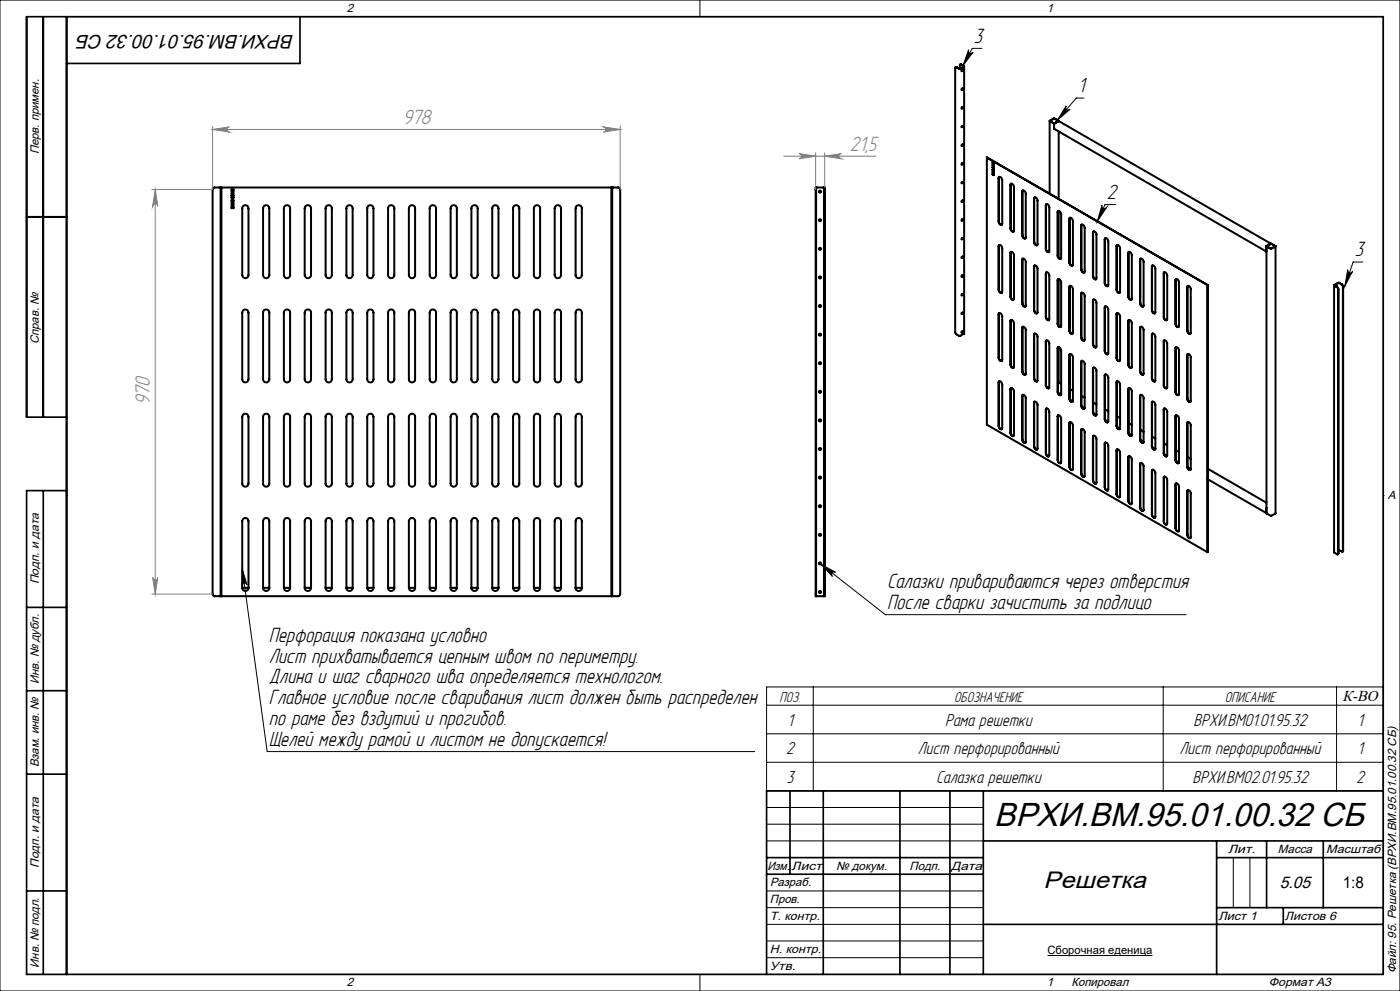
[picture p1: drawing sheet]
<svg xmlns="http://www.w3.org/2000/svg" width="420mm" height="297mm" viewBox="0 0 420 297" stroke-linecap="round" stroke-linejoin="round" font-family="sans-serif">
<g fill="none" stroke="#000" stroke-width=".6">
<path d="M288.1 19.3h.3l.8 .6-1.2 .8-1.1-.5M289.2 19.9v80.1l-1.2 .7-1.2-.5-.2-.5v-79.4l.3-.1M286.7 20.1h.3M287 20.1l1 .5 1.1-.8-1-.5-.1 1.3M288.5 21.1l.3-.1-.2 .3zM288.7 20.9l-.2 .4M288.7 26.5l-.2 .4M288.7 32.1l-.2 .4M288.7 37.7l-.2 .4M314.9 36.3v21.7M314.9 36.2l1.4 .8M314.9 36.2l1.4-.7 1.3 .8"/>
<path d="M315 36.3l1.2 .7 1.3-.7M315 36.2l1.2-.7 1.3 .7M315 36.2v.1M316.3 37v1.6l63.6 36.8M317.5 36.2v.1M317.6 36.3h.1M317.6 36.3l-1.3 .7M317.6 39.4v20.2M317.6 36.3l63.6 36.7M66.2 56.2h-1.9l-.4 .2-.1 .4v121.2l.4 .6 2 .1M66.2 56.2h117.5M66.2 56.2v122.5"/>
<path d="M66.4 56.2v122.5M69.5 60h.1v2.4zM69.5 58.7h.1M69.5 56.8l.1 2.5zM69.9 60h.2l-.1 2.4zM69.9 58.7h.2M69.9 56.8l.1 2.5zM183.4 56.2v122.5M183.7 56.2h1.8l.4 .2 .2 .4v121.2l-.4 .6-2 .1M183.7 56.2v122.5M244.8 56.2v122.5M244.8 56.2h2.4"/>
<path d="M247.2 56.2v122.5M247.2 56.2h.2v122.5h-.2M247.3 56.2v122.5M288.5 43.5l.3-.1-.2 .3zM288.7 43.3l-.2 .4M288.7 48.9l-.2 .4M288.7 54.5l-.2 .4M296.1 47.2l66.1 38.2M296.1 47.2v80.1l66.1 38.2M296.1 47.2l66.2 38.2M297.8 48.7l.1 1.6zM297.8 50.7l.1 1.6z"/>
<path d="M297.9 48.7v1.6M297.9 50.7v1.6M298.1 50.3v.1M298.1 52.3v.1M298.1 48.8v1.6M298.1 50.9v1.6M298.1 48.9v1.5M299.6 53.1h.1a.85 .85 0 0 1 1 .9v13.1a.54 .54 0 0 1-.7 .3 .54 .54 0 0 1-.4-.7zM299.8 53l-.2 13.4 .4 .7 .5 .3M303.3 55l.5 .2 .4 .8v13.1a.53 .53 0 0 1-.7 .3 .53 .53 0 0 1-.3-.6l-.1-13.5zM303.3 55.1l-.1 13.5 .3 .6 .6 .2M306.7 57.2a.74 .74 0 0 1 .8 .1 .74 .74 0 0 1 .2 .8v13a.48 .48 0 0 1-.5 .4 .48 .48 0 0 1-.4-.5z"/>
<path d="M306.8 57.1l-.1 13.5 .3 .6 .6 .2M310.3 59.2l.6 .1 .4 .7v13.2a.42 .42 0 0 1-.5 .4 .42 .42 0 0 1-.4-.4l-.2-.6zM310.4 59.1l-.1 13.4 .2 .6 .6 .4M8 65h12M72.9 61.8a.94 .94 0 0 1 1-.2 .94 .94 0 0 1 .6 .8v20a.94 .94 0 0 1-.9 1 .94 .94 0 0 1-.9-1v-20zM79.1 61.8a.93 .93 0 0 1 1.1-.3 .93 .93 0 0 1 .6 .9v20a.94 .94 0 0 1-.9 1 .94 .94 0 0 1-1-1v-20zM85.4 61.8a.93 .93 0 0 1 1-.3 .93 .93 0 0 1 .6 .9v20a.94 .94 0 0 1-.9 1 .94 .94 0 0 1-.9-1v-20zM91.6 61.8a.96 .96 0 0 1 1.1-.2 .96 .96 0 0 1 .6 .8v20a.95 .95 0 0 1-.9 1 .95 .95 0 0 1-1-1v-20zM97.9 61.8a.96 .96 0 0 1 1-.2 .96 .96 0 0 1 .7 .8v20a.94 .94 0 0 1-1 1 .94 .94 0 0 1-.9-1v-20.2zM104.3 61.7a.94 .94 0 0 1 1-.1 .94 .94 0 0 1 .5 .8v20a.94 .94 0 0 1-.9 1 .94 .94 0 0 1-1-1v-20.2zM110.4 61.8a.94 .94 0 0 1 1-.2 .94 .94 0 0 1 .6 .8v20a.94 .94 0 0 1-.9 1 .94 .94 0 0 1-.9-1v-20zM116.6 61.8a.93 .93 0 0 1 1.1-.3 .93 .93 0 0 1 .6 .9v20a.94 .94 0 0 1-.9 1 .94 .94 0 0 1-1-1v-20z"/>
<path d="M122.9 61.8a.93 .93 0 0 1 1-.3 .93 .93 0 0 1 .6 .9v20a.94 .94 0 0 1-.9 1 .94 .94 0 0 1-.9-1v-20zM129.3 61.7a.96 .96 0 0 1 1-.1 .96 .96 0 0 1 .5 .8v20a.95 .95 0 0 1-.9 1 .95 .95 0 0 1-1-1v-20zM135.4 61.8a.96 .96 0 0 1 1-.2 .96 .96 0 0 1 .7 .8v20a.94 .94 0 0 1-1 1 .94 .94 0 0 1-.9-1v-20.2zM141.8 61.7a.94 .94 0 0 1 1-.1 .94 .94 0 0 1 .5 .8v20a.94 .94 0 0 1-.9 1 .94 .94 0 0 1-1-1v-20.2zM148 61.7a.94 .94 0 0 1 1-.1 .94 .94 0 0 1 .5 .8v20a.94 .94 0 0 1-.9 1 .94 .94 0 0 1-.9-1v-20zM154.3 61.7a.94 .94 0 0 1 1-.1 .94 .94 0 0 1 .5 .8v20a.94 .94 0 0 1-.9 1 .94 .94 0 0 1-1-1v-20zM160.5 61.7a.94 .94 0 0 1 1-.1 .94 .94 0 0 1 .5 .8v20a.94 .94 0 0 1-.9 1 .94 .94 0 0 1-.9-1v-20zM166.8 61.7a.96 .96 0 0 1 1-.1 .96 .96 0 0 1 .5 .8v20a.95 .95 0 0 1-.9 1 .95 .95 0 0 1-1-1v-20zM172.9 61.8a.96 .96 0 0 1 1-.2 .96 .96 0 0 1 .7 .8v20a.94 .94 0 0 1-1 1 .94 .94 0 0 1-.9-1v-20.2zM288.5 60.3l.3-.2-.2 .4zM288.7 60.1l-.2 .4M288.7 65.7l-.2 .4"/>
<path d="M288.7 71.3l-.2 .4M288.7 76.9l-.2 .4M299.8 73.4l.6 .3 .3 .7v13.1a.54 .54 0 0 1-.7 .3 .54 .54 0 0 1-.4-.7v-13.3zM299.8 73.4l-.2 13.4 .3 .6 .6 .4M303.2 75.5l.6 .1 .4 .8v13.1a.54 .54 0 0 1-.7 .3 .54 .54 0 0 1-.3-.6zM303.3 75.5l-.1 13.5 .4 .7 .5 .1M306.8 77.5l.5 .1 .4 .7v13.2a.42 .42 0 0 1-.4 .4 .42 .42 0 0 1-.4-.4l-.2-.4zM306.8 77.5l-.1 13.5 .3 .6 .6 .3M310.3 79.6a.82 .82 0 0 1 1 .9v13.1a.42 .42 0 0 1-.5 .4 .42 .42 0 0 1-.4-.4l-.2-.6zM310.4 79.5l-.1 13.4 .3 .8 .5 .2M313.9 61.2l.5 .1 .4 .7v13.2a.42 .42 0 0 1-.4 .4 .42 .42 0 0 1-.5-.4l-.2-.6zM313.9 61.2l-.1 13.4 .3 .7 .6 .2"/>
<path d="M317.4 76.6l.2 .7 .6 .3M317.5 63.2l-.2 13.5 .2 .5a.44 .44 0 0 0 .4 .5 .44 .44 0 0 0 .4-.4v-13.1l-.2-.6a.42 .42 0 0 0-.4-.4 .42 .42 0 0 0-.4 .4M317.6 63.2v14.1M320.9 78.6l.3 .8 .5 .2M321 65.3l-.2 13.4 .2 .6a.45 .45 0 0 0 .4 .4 .45 .45 0 0 0 .5-.4l-.1-13.5a.49 .49 0 0 0-.4-.5 .49 .49 0 0 0-.6 .3M324.4 67.3a.85 .85 0 0 1 1 1v13a.42 .42 0 0 1-.4 .4 .42 .42 0 0 1-.4-.4l-.3-.4zM324.5 67.3l-.1 13.5 .4 .7 .5 .2M328.1 69.3l.4 .2 .4 .7v13.2a.47 .47 0 0 1-.5 .4 .47 .47 0 0 1-.4-.6l-.1-13.5zM328.1 69.4l-.2 13.3 .5 .9 .4 .1M331.5 71.4l.6 .1 .4 .9v13a.54 .54 0 0 1-.7 .3 .54 .54 0 0 1-.3-.6zM331.6 71.4l-.1 13.4 .2 .6 .7 .3M335.1 73.4l.6 .3 .3 .7v13.1a.54 .54 0 0 1-.6 .3 .54 .54 0 0 1-.4-.7v-13.4z"/>
<path d="M335.1 73.4l-.1 13.6 .4 .6 .5 .2M338.6 75.5l.5 .1 .4 .7v13.2a.42 .42 0 0 1-.4 .4 .42 .42 0 0 1-.4-.4l-.2-.5zM338.7 75.5l-.1 13.5 .2 .6 .6 .2M342.1 77.5l.6 .1 .4 .7v13.2a.42 .42 0 0 1-.5 .5 .42 .42 0 0 1-.4-.5l-.2-.6zM342.2 77.5l-.1 13.4 .3 .7 .6 .3M345.7 79.6l.5 .1 .4 .7v13.2a.47 .47 0 0 1-.5 .4 .47 .47 0 0 1-.4-.6zM345.8 79.5l-.2 13.4 .3 .8 .6 .2M379.9 73.8v80l1.3 .8 1.5-.8v-80M380 73.7l1.4 .8M380 73.7l-.1 1.7M381.2 73.1l1.5 .7-1.4 .7-1.3-.7 1.3-.7 1.3 .7M381.2 73.1l-1.2 .6"/>
<path d="M73 93a.94 .94 0 0 1 1-.2 .94 .94 0 0 1 .5 .9v20a.94 .94 0 0 1-.9 .9 .94 .94 0 0 1-.9-.9v-20zM79.3 93a.94 .94 0 0 1 1-.2 .94 .94 0 0 1 .5 .9v20a.94 .94 0 0 1-.9 .9 .94 .94 0 0 1-1-.9v-20zM85.4 93.1a.93 .93 0 0 1 1-.3 .93 .93 0 0 1 .6 .9v20a.94 .94 0 0 1-.9 .9 .94 .94 0 0 1-.9-.9v-20zM91.6 93.1a.96 .96 0 0 1 1.1-.3 .96 .96 0 0 1 .6 .9v20a.95 .95 0 0 1-.9 .9 .95 .95 0 0 1-1-.9v-20zM97.9 93.1a.96 .96 0 0 1 1-.3 .96 .96 0 0 1 .7 .9v20a.94 .94 0 0 1-1 .9 .94 .94 0 0 1-.9-.9v-20.2zM104.3 93a.94 .94 0 0 1 1-.2 .94 .94 0 0 1 .5 .9v20a.94 .94 0 0 1-.9 .9 .94 .94 0 0 1-1-.9v-20.2zM110.4 93.1a.94 .94 0 0 1 1-.3 .94 .94 0 0 1 .6 .9v20a.94 .94 0 0 1-.9 .9 .94 .94 0 0 1-.9-.9v-20zM116.6 93.1a.93 .93 0 0 1 1.1-.3 .93 .93 0 0 1 .6 .9v20a.94 .94 0 0 1-.9 .9 .94 .94 0 0 1-1-.9v-20zM122.9 93.1a.93 .93 0 0 1 1-.3 .93 .93 0 0 1 .6 .9v20a.94 .94 0 0 1-.9 .9 .94 .94 0 0 1-.9-.9v-20zM129.3 93a.96 .96 0 0 1 1-.2 .96 .96 0 0 1 .5 .9v20a.95 .95 0 0 1-.9 .9 .95 .95 0 0 1-1-.9v-20zM135.4 93.1a.96 .96 0 0 1 1-.3 .96 .96 0 0 1 .7 .9v20a.94 .94 0 0 1-1 .9 .94 .94 0 0 1-.9-.9v-20.2zM141.8 93a.94 .94 0 0 1 1-.2 .94 .94 0 0 1 .5 .9v20a.94 .94 0 0 1-.9 .9 .94 .94 0 0 1-1-.9v-20.2z"/>
<path d="M148 93a.94 .94 0 0 1 1-.2 .94 .94 0 0 1 .5 .9v20a.94 .94 0 0 1-.9 .9 .94 .94 0 0 1-.9-.9v-20zM154.3 93a.94 .94 0 0 1 1-.2 .94 .94 0 0 1 .5 .9v20a.94 .94 0 0 1-.9 .9 .94 .94 0 0 1-1-.9v-20zM160.5 93a.94 .94 0 0 1 1-.2 .94 .94 0 0 1 .5 .9v20a.94 .94 0 0 1-.9 .9 .94 .94 0 0 1-.9-.9v-20zM166.8 93a.96 .96 0 0 1 1-.2 .96 .96 0 0 1 .5 .9v20a.95 .95 0 0 1-.9 .9 .95 .95 0 0 1-1-.9v-20zM172.9 93.1a.96 .96 0 0 1 1-.3 .96 .96 0 0 1 .7 .9v20a.94 .94 0 0 1-1 .9 .94 .94 0 0 1-.9-.9v-20.2zM288.5 99.4l.3-.1-.2 .4zM288.5 82.7l.3-.2-.2 .4zM288.5 99.5l.2 .1M288.7 82.5l-.2 .4M288.7 88.1l-.2 .4M288.7 93.7l-.2 .4M288.7 99.3l-.2 .4"/>
<path d="M299.7 93.9l.5 .1 .5 .8v13.1a.54 .54 0 0 1-.7 .3 .54 .54 0 0 1-.4-.6zM299.8 93.8l-.2 13.4 .4 .7 .5 .3M303.2 96a.77 .77 0 0 1 1 .8v13.1a.54 .54 0 0 1-.7 .4 .54 .54 0 0 1-.3-.7zM303.3 95.9l-.1 13.5 .3 .6 .6 .2M306.7 98h.1a.85 .85 0 0 1 .9 .9v13.1a.48 .48 0 0 1-.5 .3 .48 .48 0 0 1-.4-.5zM306.8 97.9l-.1 13.5 .3 .6 .6 .3M310.4 100l-.1 13.3 .3 .8 .5 .2M313.9 81.6l.5 .1 .4 .7v13.2a.47 .47 0 0 1-.6 .4 .47 .47 0 0 1-.3-.5zM313.9 81.6l-.1 13.4 .3 .7 .6 .3M317.4 97l.2 .8 .6 .2M317.5 83.6l-.2 13.4 .2 .6a.45 .45 0 0 0 .4 .4 .45 .45 0 0 0 .4-.3v-13.1l-.3-.7a.38 .38 0 0 0-.4-.3 .38 .38 0 0 0-.3 .4M317.6 83.6v14.1"/>
<path d="M320.8 86a.42 .42 0 0 1 .4-.4 .42 .42 0 0 1 .5 .4l.2 .5v13.2a.48 .48 0 0 1-.6 .4 .48 .48 0 0 1-.4-.5l-.1-.5M320.9 99.1l.2 .6 .6 .3M320.9 86l-.1 13.1M321 85.7l-.1 .3M324.4 87.8l.7 .1 .3 .6v13.2a.42 .42 0 0 1-.4 .4 .42 .42 0 0 1-.4-.4l-.3-.4zM324.5 87.7l-.1 13.5 .5 .8 .4 .1M328 89.8l.5 .1 .4 .7v13.2a.42 .42 0 0 1-.4 .4 .42 .42 0 0 1-.4-.4l-.2-.6zM328.1 89.7l-.2 13.4 .4 .8 .5 .2M331.5 91.8l.7 .2 .3 .8v13a.54 .54 0 0 1-.7 .4 .54 .54 0 0 1-.3-.7zM331.6 91.8l-.1 13.4 .3 .7 .6 .2M335.1 93.9a.85 .85 0 0 1 .9 .9v13.1a.54 .54 0 0 1-.6 .3 .54 .54 0 0 1-.4-.6zM335.1 93.8l-.1 13.5 .4 .8 .5 .1"/>
<path d="M338.6 95.9a.85 .85 0 0 1 .9 .9v13.1a.48 .48 0 0 1-.5 .4 .48 .48 0 0 1-.4-.6zM338.7 95.9l-.1 13.5 .2 .6 .6 .2M342.1 98l.6 .1 .4 .6v13.3a.42 .42 0 0 1-.5 .3 .42 .42 0 0 1-.4-.4l-.2-.6zM342.2 97.9l-.1 13.4 .3 .7 .6 .3M345.8 99.9l-.2 13.4 .4 .9 .5 .1M349.2 81.6a.85 .85 0 0 1 1 .9v13.1a.54 .54 0 0 1-.7 .4 .54 .54 0 0 1-.4-.7zM349.3 81.6l-.1 13.5 .4 .7 .4 .2M352.7 83.7h.6l.4 .9v13a.48 .48 0 0 1-.6 .5 .48 .48 0 0 1-.4-.6zM352.8 83.6l-.1 13.6 .4 .7 .5 .1M356.3 85.7l.6 .2 .3 .6v13.2a.52 .52 0 0 1-.6 .3 .52 .52 0 0 1-.4-.6zM356.3 85.7l-.1 13.5 .6 .8h.3M362.2 85.4v80.1"/>
<path d="M362.3 85.4h-.1M362.3 85.4l-.1 80.1M400.2 85.5v80.1l1 .6 .3-.3v-79.2l-.2-.4-1.1-.8 1.5-.8 1 .6 .2 .5v79.3l-.1 .2M400.8 85.8l.2-.1 .1 .3M401 85.7v.2M299.6 114.4l.1-.1a.85 .85 0 0 1 1 .9v13.1a.54 .54 0 0 1-.7 .3 .54 .54 0 0 1-.4-.6zM299.8 114.3l-.2 13.3 .4 .8 .5 .2M303.3 116.3l.5 .1 .4 .9v13a.48 .48 0 0 1-.5 .4 .48 .48 0 0 1-.5-.5l-.1-13.7zM303.3 116.3l-.1 13.5 .4 .7 .5 .1M306.7 118.5a.74 .74 0 0 1 .8 .1 .74 .74 0 0 1 .2 .7v13.1a.48 .48 0 0 1-.5 .4 .48 .48 0 0 1-.4-.6zM306.8 118.3l-.1 13.6 .3 .5 .6 .3M310.3 100l.6 .1 .4 .7v13.2a.42 .42 0 0 1-.5 .4 .42 .42 0 0 1-.4-.4l-.2-.6z"/>
<path d="M313.9 102l.5 .1 .4 .7v13.2a.47 .47 0 0 1-.6 .4 .47 .47 0 0 1-.3-.5l-.2-13.5zM313.9 102l-.1 13.4 .2 .6 .7 .3M317.3 104.4a.47 .47 0 0 1 .5-.4 .47 .47 0 0 1 .4 .6l.1 13.5a.54 .54 0 0 1-.6 .3 .54 .54 0 0 1-.4-.6v-.3M317.4 117.4l.1 .6 .7 .4M317.4 117.6l.9 .6M317.5 104l-.2 13.5M317.6 104v10.7M317.6 114.7l-.2 .1M317.6 114.7l.7 .4M320.9 119.5l.3 .7 .5 .2M320.9 116.6l1 .5M320.9 106.1l.6 .1 .4 .7v13.2a.54 .54 0 0 1-.7 .4 .54 .54 0 0 1-.3-.7z"/>
<path d="M320.9 119.7l.9 .6M321 106.1l-.1 .3M324.4 118.6l1 .6M324.4 108.2l.7 .2 .3 .5v13.3a.42 .42 0 0 1-.4 .4 .42 .42 0 0 1-.4-.5l-.3-.4zM324.5 108.1l-.1 13.5 .4 .7 .5 .2M327.9 110.3a.74 .74 0 0 1 1 .8v13.1a.47 .47 0 0 1-.5 .4 .47 .47 0 0 1-.4-.6zM328.1 110.2l-.2 13.3 .4 .8 .5 .2M331.5 112.3a.85 .85 0 0 1 1 .9v13.1a.54 .54 0 0 1-.7 .3 .54 .54 0 0 1-.3-.7zM331.6 112.2l-.1 13.4 .3 .7 .6 .3M335.1 114.3l.5 .1 .4 .8v13.1a.53 .53 0 0 1-.6 .3 .53 .53 0 0 1-.4-.6zM335.1 114.3l-.1 13.5 .4 .7 .5 .1M338.5 116.4a.74 .74 0 0 1 .8 .1 .74 .74 0 0 1 .2 .8v13a.48 .48 0 0 1-.5 .4 .48 .48 0 0 1-.4-.5z"/>
<path d="M338.7 116.3l-.1 13.5 .2 .6 .6 .2M342.1 118.4l.6 .1 .4 .7v13.2a.42 .42 0 0 1-.4 .4 .42 .42 0 0 1-.5-.4l-.2-.6zM342.2 118.3l-.1 13.4 .2 .6 .7 .4M345.7 100l.5 .1 .4 .7v13.2a.47 .47 0 0 1-.5 .4 .47 .47 0 0 1-.4-.6zM349.2 102.1h.5l.5 .9v13a.54 .54 0 0 1-.7 .4 .54 .54 0 0 1-.4-.7zM349.3 102l-.1 13.5 .4 .7 .4 .1M352.7 104.1l.7 .2 .3 .7v13.1a.54 .54 0 0 1-.7 .3 .54 .54 0 0 1-.3-.6zM352.8 104l-.1 13.6 .4 .6 .5 .2M356.3 106.1l.6 .2 .3 .6v13.2a.42 .42 0 0 1-.4 .4 .42 .42 0 0 1-.4-.4l-.2-.4zM356.3 106.1l-.1 13.5 .5 .7 .4 .1M72.9 124.4a.92 .92 0 0 1 1-.4 .92 .92 0 0 1 .6 .9v20a.94 .94 0 0 1-.9 1 .94 .94 0 0 1-.9-1v-20zM79.1 124.4a.92 .92 0 0 1 1.1-.4 .92 .92 0 0 1 .6 .9v20a.94 .94 0 0 1-.9 1 .94 .94 0 0 1-1-1v-20z"/>
<path d="M85.4 124.4a.92 .92 0 0 1 1-.4 .92 .92 0 0 1 .6 .9v20a.94 .94 0 0 1-.9 1 .94 .94 0 0 1-.9-1v-20zM91.6 124.4a.94 .94 0 0 1 1.1-.4 .94 .94 0 0 1 .6 .9v20a.95 .95 0 0 1-.9 1 .95 .95 0 0 1-1-1v-20zM97.9 124.4a.94 .94 0 0 1 1-.4 .94 .94 0 0 1 .7 .9v20a.94 .94 0 0 1-1 1 .94 .94 0 0 1-.9-1v-20.2zM104.1 124.4a.92 .92 0 0 1 1.1-.4 .92 .92 0 0 1 .6 .9v20a.94 .94 0 0 1-.9 1 .94 .94 0 0 1-1-1v-20.2zM110.4 124.4a.92 .92 0 0 1 1-.4 .92 .92 0 0 1 .6 .9v20a.94 .94 0 0 1-.9 1 .94 .94 0 0 1-.9-1v-20zM116.6 124.4a.92 .92 0 0 1 1.1-.4 .92 .92 0 0 1 .6 .9v20a.94 .94 0 0 1-.9 1 .94 .94 0 0 1-1-1v-20zM122.9 124.4a.92 .92 0 0 1 1-.4 .92 .92 0 0 1 .6 .9v20a.94 .94 0 0 1-.9 1 .94 .94 0 0 1-.9-1v-20zM129.1 124.4a.94 .94 0 0 1 1.1-.4 .94 .94 0 0 1 .6 .9v20a.95 .95 0 0 1-.9 1 .95 .95 0 0 1-1-1v-20zM135.4 124.4a.94 .94 0 0 1 1-.4 .94 .94 0 0 1 .7 .9v20a.94 .94 0 0 1-1 1 .94 .94 0 0 1-.9-1v-20.2zM141.6 124.4a.92 .92 0 0 1 1.1-.4 .92 .92 0 0 1 .6 .9v20a.94 .94 0 0 1-.9 1 .94 .94 0 0 1-1-1v-20.2zM147.9 124.4a.92 .92 0 0 1 1-.4 .92 .92 0 0 1 .6 .9v20a.94 .94 0 0 1-.9 1 .94 .94 0 0 1-.9-1v-20zM154.1 124.4a.92 .92 0 0 1 1.1-.4 .92 .92 0 0 1 .6 .9v20a.94 .94 0 0 1-.9 1 .94 .94 0 0 1-1-1v-20z"/>
<path d="M160.4 124.4a.92 .92 0 0 1 1-.4 .92 .92 0 0 1 .6 .9v20a.94 .94 0 0 1-.9 1 .94 .94 0 0 1-.9-1v-20zM166.6 124.4a.94 .94 0 0 1 1.1-.4 .94 .94 0 0 1 .6 .9v20a.95 .95 0 0 1-.9 1 .95 .95 0 0 1-1-1v-20zM172.9 124.4a.94 .94 0 0 1 1-.4 .94 .94 0 0 1 .7 .9v20a.94 .94 0 0 1-1 1 .94 .94 0 0 1-.9-1v-20.2zM310.3 120.4l.6 .1 .4 .7v13.2a.42 .42 0 0 1-.5 .4 .42 .42 0 0 1-.4-.4l-.2-.6zM310.4 120.4l-.1 13.4 .3 .7 .5 .2M313.9 122.4l.5 .2 .4 .7v13.2a.42 .42 0 0 1-.5 .4 .42 .42 0 0 1-.4-.5l-.2-.5zM313.9 122.4l-.1 13.4 .3 .7 .6 .3M317.3 124.8a.42 .42 0 0 1 .4-.4 .42 .42 0 0 1 .4 .4l.2 .6v13.1a.54 .54 0 0 1-.6 .3 .54 .54 0 0 1-.4-.6v-.3M317.4 137.8l.2 .8 .6 .2M317.4 124.8l-.1 13.1M317.5 124.5l-.1 .3M320.8 126.9a.42 .42 0 0 1 .5-.5 .42 .42 0 0 1 .4 .5l.2 .4v13.2a.54 .54 0 0 1-.7 .4 .54 .54 0 0 1-.3-.7l-.1-.3"/>
<path d="M320.9 139.9l.3 .7 .5 .3M320.9 126.8l-.1 13.1M321 126.5l-.1 .3M324.4 128.6a.85 .85 0 0 1 1 .9v13.1a.42 .42 0 0 1-.4 .4 .42 .42 0 0 1-.4-.4l-.3-.5zM324.4 121.7l1 .6M324.5 128.5l-.1 13.6 .4 .7 .5 .1M327.9 120.6l1 .6M328 123.8l.9 .5M328.1 130.6l.4 .1 .4 .7v13.2a.47 .47 0 0 1-.5 .4 .47 .47 0 0 1-.4-.5l-.1-13.6zM328.1 130.6l-.2 13.4 .5 .8 .4 .1M331.5 132.7a.74 .74 0 0 1 .7 .2 .74 .74 0 0 1 .3 .7v13a.54 .54 0 0 1-.7 .4 .54 .54 0 0 1-.3-.7zM331.5 122.7l1 .6"/>
<path d="M331.5 125.8l1 .6M331.6 132.6l-.1 13.4 .2 .6 .7 .4M335 134.8a.74 .74 0 0 1 .8 .1 .74 .74 0 0 1 .2 .7v13.1a.54 .54 0 0 1-.6 .3 .54 .54 0 0 1-.4-.6zM335 124.7l1 .6M335.1 127.9l.9 .5M335.1 134.7l-.1 13.5 .4 .7 .5 .1M338.6 126.8l.9 .5M338.6 136.7l.5 .1 .4 .7v13.2a.42 .42 0 0 1-.4 .4 .42 .42 0 0 1-.4-.4l-.2-.4zM338.6 129.9l.9 .6M338.7 136.7l-.1 13.5 .2 .6 .6 .3M342.1 128.8l1 .6M342.1 138.8a.82 .82 0 0 1 1 .9v13.1a.42 .42 0 0 1-.5 .4 .42 .42 0 0 1-.4-.5l-.2-.6z"/>
<path d="M342.1 131.9l1 .6M342.2 138.7l-.1 13.4 .3 .8 .6 .2M345.6 130.8l1 .6M345.7 134l.9 .5M345.7 120.4l.5 .1 .4 .7v13.2a.42 .42 0 0 1-.4 .4 .42 .42 0 0 1-.4-.4l-.3-.6zM345.8 120.4l-.2 13.4 .3 .7 .6 .2M349.2 132.9l1 .6M349.2 122.4l.5 .2 .5 .8v13.1a.54 .54 0 0 1-.7 .3 .54 .54 0 0 1-.4-.7zM349.2 136l.9 .6M349.3 122.4l-.1 13.5 .3 .6 .5 .3M352.7 134.9l1 .6M352.7 124.5a.85 .85 0 0 1 1 .9v13.1a.54 .54 0 0 1-.7 .3 .54 .54 0 0 1-.3-.6z"/>
<path d="M352.7 138.1l1 .5M352.8 124.5l-.1 13.5 .4 .7 .5 .1M356.2 137l1 .5M356.3 126.5a.85 .85 0 0 1 .9 1v13a.42 .42 0 0 1-.4 .4 .42 .42 0 0 1-.4-.4l-.2-.5zM356.3 126.5l-.1 13.5 .5 .7 .4 .2M345.7 140.8l.5 .1 .4 .7v13.2a.47 .47 0 0 1-.5 .4 .47 .47 0 0 1-.4-.5zM345.8 140.8l-.2 13.4 .3 .7 .6 .2M349.2 142.9h.4l.6 .9v13.1a.54 .54 0 0 1-.7 .3 .54 .54 0 0 1-.4-.6zM349.3 142.8l-.1 13.5 .4 .8 .4 .1M352.7 144.9l.6 .1 .4 .8v13.1a.48 .48 0 0 1-.6 .4 .48 .48 0 0 1-.4-.6zM352.8 144.8l-.1 13.6 .4 .7 .5 .1M356.3 147l.6 .1 .3 .6v13.2a.42 .42 0 0 1-.4 .4 .42 .42 0 0 1-.4-.4l-.2-.4z"/>
<path d="M356.3 140.1l.9 .5M356.3 146.9l-.1 13.5 .6 .8 .3 .1M362.3 143.6l17.6 10.2M362.3 140.5l17.6 10.2M379.9 152.1v1.7M66.2 178.7h117.5M72.7 176.2v-20a.94 .94 0 0 1 .9-.9 .94 .94 0 0 1 .9 .9v20M72.7 176.2a.94 .94 0 0 0 .9 .9 .94 .94 0 0 0 .9-.9M72.7 176.2h1.8M78.9 176.2v-20a.94 .94 0 0 1 1-.9 .94 .94 0 0 1 .9 .9v20M78.9 176.2a.94 .94 0 0 0 1 .9 .94 .94 0 0 0 .9-.9M78.9 176.2h1.9"/>
<path d="M85.2 176.2v-20a.94 .94 0 0 1 .9-.9 .94 .94 0 0 1 .9 .9v20M85.2 176.2a.94 .94 0 0 0 .9 .9 .94 .94 0 0 0 .9-.9M85.2 176.2h1.8M91.4 176.2v-20a.95 .95 0 0 1 1-.9 .95 .95 0 0 1 .9 .9v20M91.4 176.2a.95 .95 0 0 0 1 .9 .95 .95 0 0 0 .9-.9M91.4 176.2h1.9M97.7 176.2v-20a.94 .94 0 0 1 .9-.9 .94 .94 0 0 1 1 .9v20M97.7 176.2a.94 .94 0 0 0 .9 .9 .94 .94 0 0 0 1-.9M97.7 176.2h1.9M103.9 176.2v-20a.94 .94 0 0 1 1-.9 .94 .94 0 0 1 .9 .9v20M103.9 176.2a.94 .94 0 0 0 1 .9 .94 .94 0 0 0 .9-.9M103.9 176.2h1.9"/>
<path d="M110.2 176.2v-20a.94 .94 0 0 1 .9-.9 .94 .94 0 0 1 .9 .9v20M110.2 176.2a.94 .94 0 0 0 .9 .9 .94 .94 0 0 0 .9-.9M110.2 176.2h1.8M116.4 176.2v-20a.94 .94 0 0 1 1-.9 .94 .94 0 0 1 .9 .9v20M116.4 176.2a.94 .94 0 0 0 1 .9 .94 .94 0 0 0 .9-.9M116.4 176.2h1.9M122.7 176.2v-20a.94 .94 0 0 1 .9-.9 .94 .94 0 0 1 .9 .9v20M122.7 176.2a.94 .94 0 0 0 .9 .9 .94 .94 0 0 0 .9-.9M122.7 176.2h1.8M128.9 176.2v-20a.95 .95 0 0 1 1-.9 .95 .95 0 0 1 .9 .9v20M128.9 176.2a.95 .95 0 0 0 1 .9 .95 .95 0 0 0 .9-.9M128.9 176.2h1.9"/>
<path d="M135.2 176.2v-20a.94 .94 0 0 1 .9-.9 .94 .94 0 0 1 1 .9v20M135.2 176.2a.94 .94 0 0 0 .9 .9 .94 .94 0 0 0 1-.9M135.2 176.2h1.9M141.4 176.2v-20a.94 .94 0 0 1 1-.9 .94 .94 0 0 1 .9 .9v20M141.4 176.2a.94 .94 0 0 0 1 .9 .94 .94 0 0 0 .9-.9M141.4 176.2h1.9M147.7 176.2v-20a.94 .94 0 0 1 .9-.9 .94 .94 0 0 1 .9 .9v20M147.7 176.2a.94 .94 0 0 0 .9 .9 .94 .94 0 0 0 .9-.9M147.7 176.2h1.8M153.9 176.2v-20a.94 .94 0 0 1 1-.9 .94 .94 0 0 1 .9 .9v20M153.9 176.2a.94 .94 0 0 0 1 .9 .94 .94 0 0 0 .9-.9M153.9 176.2h1.9"/>
<path d="M160.2 176.2v-20a.94 .94 0 0 1 .9-.9 .94 .94 0 0 1 .9 .9v20M160.2 176.2a.94 .94 0 0 0 .9 .9 .94 .94 0 0 0 .9-.9M160.2 176.2h1.8M166.4 176.2v-20a.95 .95 0 0 1 1-.9 .95 .95 0 0 1 .9 .9v20M166.4 176.2a.95 .95 0 0 0 1 .9 .95 .95 0 0 0 .9-.9M166.4 176.2h1.9M172.7 176.2v-20a.94 .94 0 0 1 .9-.9 .94 .94 0 0 1 1 .9v20M172.7 176.2a.94 .94 0 0 0 .9 .9 .94 .94 0 0 0 1-.9M172.7 176.2h1.9M244.8 178.7h2.4M401.5 164.8l1.2 .5 .2-.1v-79.4l-.3-.5-1-.5-1.3 .7 .9 .6 .3 .5v79.3l-.1 .2"/>
<circle cx="288.6" cy="26.8" r=".23"/>
<circle cx="288.7" cy="38" r=".22"/>
<circle cx="288.7" cy="32.4" r=".22"/>
<circle cx="246" cy="57.4" r=".31"/>
<circle cx="288.6" cy="49.2" r=".23"/>
<circle cx="288.7" cy="54.8" r=".22"/>
<circle cx="246" cy="66" r=".31"/>
<circle cx="246" cy="74.6" r=".31"/>
<circle cx="288.6" cy="66" r=".23"/>
<circle cx="288.7" cy="77.2" r=".22"/>
<circle cx="288.7" cy="71.6" r=".22"/>
<circle cx="246" cy="83.1" r=".31"/>
<circle cx="246" cy="91.7" r=".31"/>
<circle cx="288.6" cy="88.4" r=".23"/>
<circle cx="288.7" cy="94" r=".22"/>
<circle cx="246" cy="108.9" r=".31"/>
<circle cx="246" cy="100.3" r=".31"/>
<circle cx="246" cy="117.4" r=".32"/>
<circle cx="246" cy="126" r=".32"/>
<circle cx="246" cy="134.6" r=".32"/>
<circle cx="246" cy="143.1" r=".32"/>
<circle cx="246" cy="151.7" r=".32"/>
<circle cx="246" cy="177.4" r=".32"/>
<circle cx="246" cy="160.3" r=".32"/>
<circle cx="246" cy="168.9" r=".32"/>
</g>
<g fill="none" stroke="#000" stroke-width=".3">
<path d="M0 0h420v297h-420zM20 5h395v287h-395zM210 0v5M217.5 5h.1M290.6 14.9a.76 .76 0 0 0 .3 1 .76 .76 0 0 0 1-.3l-3 4.1zM294.6 14.5h-2.9l-2.8 5.2M319.9 31.7a.76 .76 0 0 0 .1 1.1 .76 .76 0 0 0 1-.1l-3.8 3.4zM325.2 29.4h-2.3l-5.7 6.7M330.6 61.5a.76 .76 0 0 0 .4 1 .76 .76 0 0 0 1-.3l-2.8 4.2zM334.7 61.3h-3.2l-2.3 5.1M408.9 78.5h-3l-2.5 7.3M404.3 80.8a.77 .77 0 0 0 .5 .9 .77 .77 0 0 0 1-.4l-2.4 4.5z"/>
<path d="M20 148.5h.1M415 148.5h.1M72.7 170.5l1.4 4.8a.77 .77 0 0 0-.8-.6 .77 .77 0 0 0-.7 .8zM72.7 170.5l7.5 54.7h146.2M246.2 169l19.4 15.2h90.2M246.2 169l4.4 2.5a.77 .77 0 0 0-1 .2 .77 .77 0 0 0 .1 1.1zM230 211.3h185M230 219.9h185M244 205.9v31.1M349 205.9v31.1M401 205.9v31.1M415 205.9h-185v31.1h185"/>
<path d="M230 228.5h185M230 242h65M230 247h65M230 252h65M370 257v15M375 257v15M230 267h65M230 272h65M230 277h65M210 292v5M217.5 292h.1M230 282h65"/>
<path d="M230 287h65M314.3 286.4h31.4"/>
</g>
<g fill="none" stroke="#808080" stroke-width=".3">
<path d="M63.8 38.8l5-.8a.78 .78 0 0 0-.7 .8 .78 .78 0 0 0 .7 .8zM63.8 37.8v19h-18.2M63.8 38.8h122.3M181 38l5.1 .8-5.1 .8a.78 .78 0 0 0 .8-.8 .78 .78 0 0 0-.8-.8zM186.1 37.8v19M46.6 56.8l.7 5a.78 .78 0 0 0-.7-.7 .78 .78 0 0 0-.8 .7zM46.6 56.8v121.2M235.1 46.8h27.7M239.7 46l5 .8-5 .8a.78 .78 0 0 0 .7-.8 .78 .78 0 0 0-.7-.8zM244.7 45.8v11M247.4 46.8l5-.8a.78 .78 0 0 0-.7 .8 .78 .78 0 0 0 .7 .8zM247.4 45.8v10.4"/>
<path d="M45.6 178h18.2M45.8 173.1a.78 .78 0 0 0 .8 .7 .78 .78 0 0 0 .7-.7l-.7 4.9z"/>
</g>
<g fill="none" stroke="#000" stroke-width=".5">
<path d="M13 5v120M20 5v287M90 5v14h-70M8 65h12M20 125h-12v-120h407v287h-407v-145h12M13 147v145M8 182h12M8 207h12M8 232h12M237 237v25M247 237v55M270 237v55"/>
<path d="M285 237v55M295 237v55M415 237h-185v55M230 257h65M295 252h120M365 252v40M365 257h50M380 252v20M397 252v20M8 267h12M230 262h65M295 277h120"/>
<path d="M365 272h50M385 272v5"/>
</g>
<path d="M319.9 31.7a.76 .76 0 0 0 .1 1.1 .76 .76 0 0 0 1-.1l-3.8 3.4zM290.6 14.9a.76 .76 0 0 0 .3 1 .76 .76 0 0 0 1-.3l-3 4.1zM404.3 80.8a.77 .77 0 0 0 .5 .9 .77 .77 0 0 0 1-.4l-2.4 4.5zM330.6 61.5a.76 .76 0 0 0 .4 1 .76 .76 0 0 0 1-.3l-2.8 4.2zM72.7 170.5l1.4 4.8a.77 .77 0 0 0-.8-.6 .77 .77 0 0 0-.7 .8zM246.2 169l4.4 2.5a.77 .77 0 0 0-1 .2 .77 .77 0 0 0 .1 1.1z" fill="#000"/>
<g fill="#808080">
<path d="M63.8 38.8l5-.8a.78 .78 0 0 0-.7 .8 .78 .78 0 0 0 .7 .8zM181 38l5.1 .8-5.1 .8a.78 .78 0 0 0 .8-.8 .78 .78 0 0 0-.8-.8zM239.7 46l5 .8-5 .8a.78 .78 0 0 0 .7-.8 .78 .78 0 0 0-.7-.8zM247.4 46.8l5-.8a.78 .78 0 0 0-.7 .8 .78 .78 0 0 0 .7 .8z"/>
<path d="M46.6 56.8l.7 5a.78 .78 0 0 0-.7-.7 .78 .78 0 0 0-.8 .7zM45.8 173.1a.78 .78 0 0 0 .8 .7 .78 .78 0 0 0 .7-.7l-.7 4.9z"/>
</g>
<text font-size="10" x="298.3" y="247.6">ВРХИ.ВМ.95.01.00.32 СБ</text>
<text font-size="7.1" x="313" y="266.1">Решетка</text>
<g font-size="6.9">
<text x="292.2" y="12.8">3</text>
<text x="323.4" y="27.7">1</text>
<text x="332" y="59.6">2</text>
<text x="406.5" y="76.8">3</text>
<text x="266.1" y="176.3">Салазки привариваются через отверстия</text>
<text x="266.1" y="182.5">После сварки зачистить за подлицо</text>
<text x="80.7" y="192.3">Перфорация показана условно</text>
<text x="80.7" y="198.6">Лист прихватывается цепным швом по периметру.</text>
<text x="80.7" y="204.8">Длина и шаг сварного шва определяется технологом.</text>
<text x="80.6" y="211.1">Главное условие после сваривания лист должен быть распределен</text>
<text x="80.6" y="217.3">по раме без вздутий и прогибов.</text>
<text x="80.6" y="223.5">Щелей между рамой и листом не допускается!</text>
</g>
<g font-size="6.9" fill="#808080">
<text x="120.9" y="37.1">978</text>
<text x="255" y="45.1">21,5</text>
<text x="44.9" y="121.5" transform="rotate(-90 44.9 121.5)">970</text>
</g>
<g font-size="5.8">
<text x="88.3" y="10.4" transform="rotate(-180 88.3 10.4)">ВРХИ.ВМ.95.01.00.32 СБ</text>
<text x="236.2" y="217.5">1</text>
<text x="283.5" y="217.5">Рама решетки</text>
<text x="358.1" y="217.5">ВРХИ.ВМ01.01.95.32</text>
<text x="407.2" y="217.5">1</text>
<text x="235.9" y="226">2</text>
<text x="275.4" y="226">Лист перфорированный</text>
<text x="353.9" y="226">Лист перфорированный</text>
<text x="407.2" y="226">1</text>
<text x="236" y="234.6">3</text>
<text x="280.9" y="234.6">Салазка решетки</text>
<text x="357.7" y="234.6">ВРХИ.ВМ02.01.95.32</text>
<text x="406.9" y="234.6">2</text>
</g>
<text font-size="5" x="383.9" y="266">5.05</text>
<g font-size="4.8">
<text x="367.5" y="210.3">ОПИСАНИЕ</text>
<text x="402.8" y="266">1:8</text>
</g>
<g font-size="4.7">
<text x="233.9" y="210.4">ПОЗ.</text>
<text x="286.3" y="210.4">ОБОЗНАЧЕНИЕ</text>
<text x="402.8" y="210.2">К-ВО</text>
</g>
<g font-size="3.6">
<text x="104" y="3.6">2</text>
<text x="314" y="3.6">1</text>
<text x="11.6" y="46.3" transform="rotate(-90 11.6 46.3)">Перв. примен.</text>
<text x="11.6" y="103.2" transform="rotate(-90 11.6 103.2)">Справ. №</text>
<text x="416.4" y="149.6">A</text>
<text x="11.6" y="175.1" transform="rotate(-90 11.6 175.1)">Подп. и дата</text>
<text x="11.6" y="205" transform="rotate(-90 11.6 205)">Инв. № дубл.</text>
<text x="11.6" y="230" transform="rotate(-90 11.6 230)">Взам. инв. №</text>
<text x="368.4" y="255.6">Лит.</text>
<text x="383.4" y="255.6">Масса</text>
<text x="397.8" y="255.6">Масштаб</text>
<text x="11.6" y="260.1" transform="rotate(-90 11.6 260.1)">Подп. и дата</text>
<text x="230.2" y="260.6">Изм.</text>
<text x="237.5" y="260.6">Лист</text>
<text x="250.9" y="260.6">№ докум.</text>
<text x="272.9" y="260.6">Подп.</text>
<text x="285.4" y="260.6">Дата</text>
<text x="231" y="265.6">Разраб.</text>
<text x="231" y="275.6">Т. контр.</text>
<text x="231" y="270.6">Пров.</text>
<text x="365.5" y="275.6">Лист 1</text>
<text x="385.5" y="275.6">Листов 6</text>
<text x="231" y="285.6">Н. контр.</text>
<text x="11.6" y="290" transform="rotate(-90 11.6 290)">Инв. № подл.</text>
<text x="231" y="290.6">Утв.</text>
<text x="418.9" y="291.8" transform="rotate(-90 418.9 291.8)">Файл: 95. Решетка (ВРХИ.ВМ.95.01.00.32 СБ)</text>
<text x="104" y="295.6">2</text>
<text x="314" y="295.6">1</text>
<text x="321.5" y="295.6">Копировал</text>
<text x="380.7" y="295.6">Формат А3</text>
</g>
<text font-size="3.4" x="314.3" y="286">Сборочная еденица</text>
</svg>
